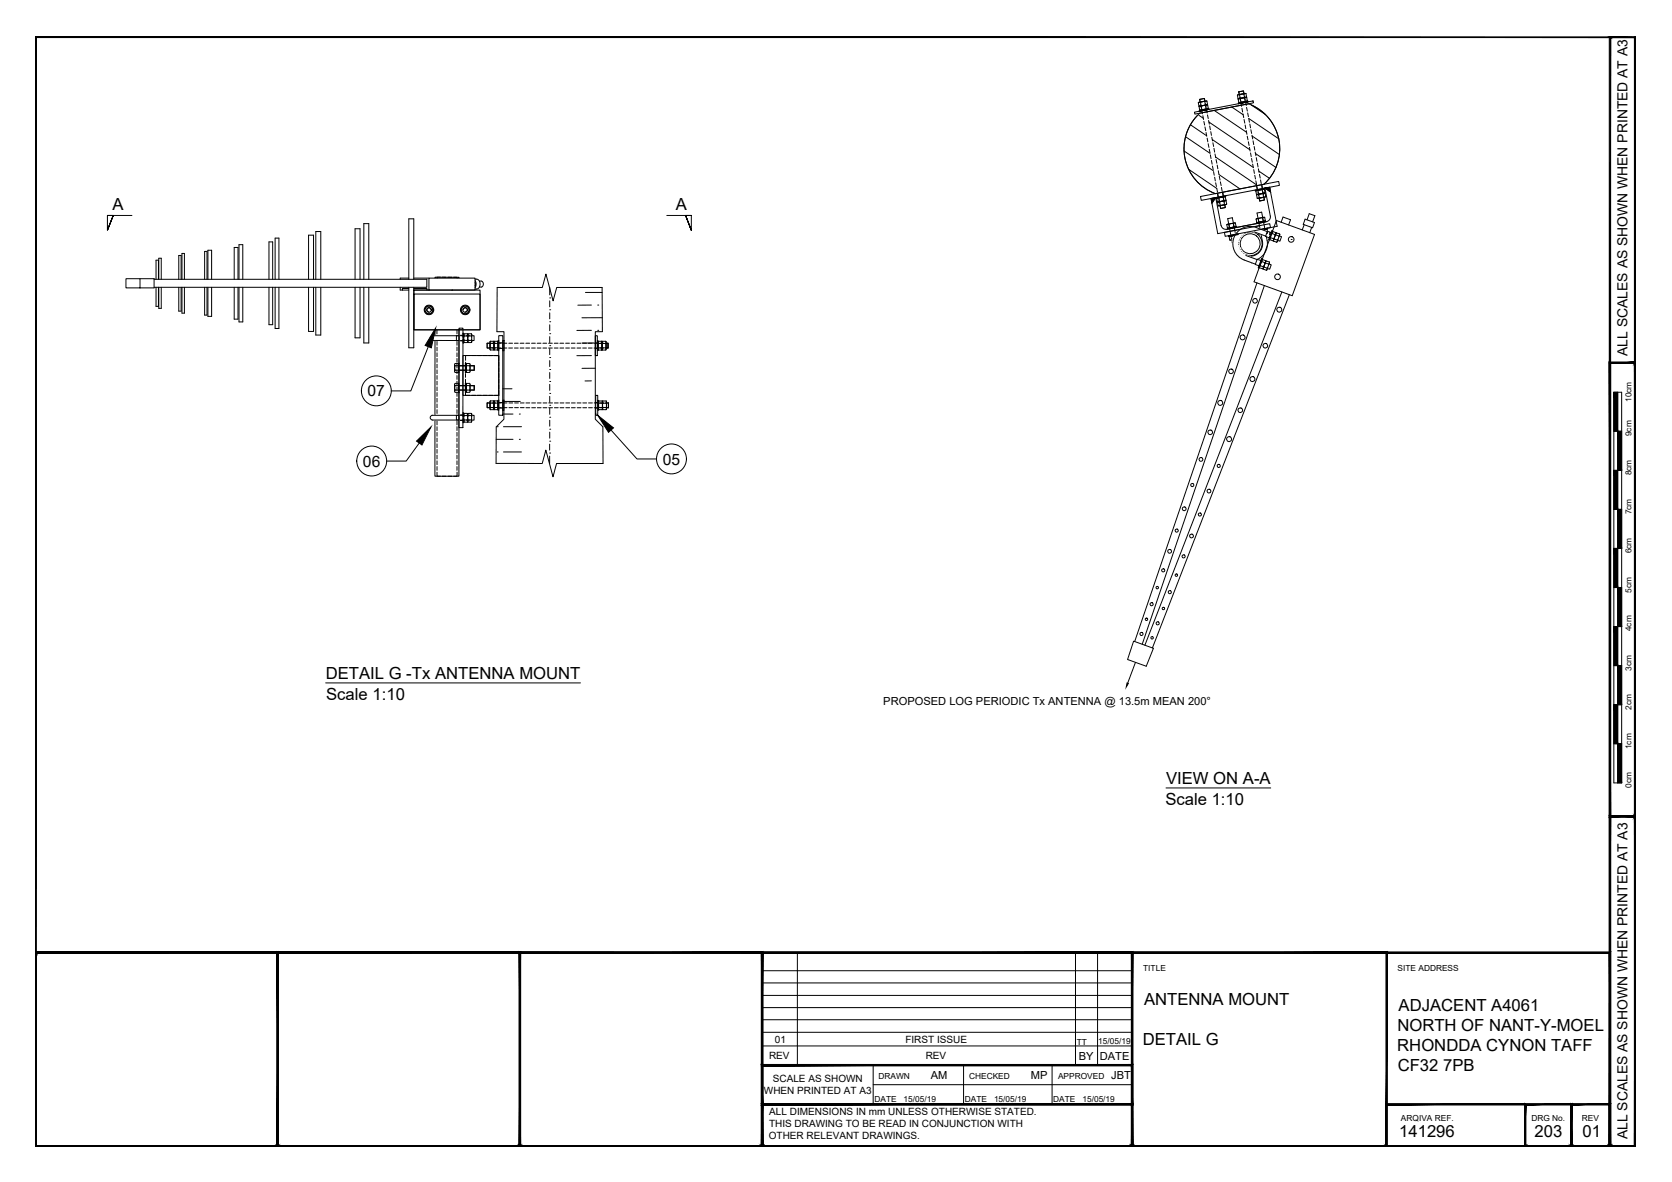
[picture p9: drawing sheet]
<svg xmlns="http://www.w3.org/2000/svg" width="420mm" height="297mm" viewBox="0 0 420 297" stroke-linecap="round" stroke-linejoin="round" font-family="sans-serif">
<!-- layer: PROPOSED OTHER USER 1 -->
<g fill="none" stroke="#000" stroke-width=".25">
<path d="M300.2 28.2l14.7-2.8 .1 .4-14.7 2.9zM301.1 25.8l.2 .8M301.3 26.6l.1 .1M301.3 26.8l.2 .8 .1 .1 2-.5M301.4 26.7l-.1 .1M301.5 25l1.1-.3 .2 .7-1.2 .3zM301.7 25.7l-.6 .1M301.7 25.7l.1 .8M301.9 26.7l-.6 .1M301.9 26.7l.1 .8M302.8 25.5l.1 .8M302.8 25.5l-1.1 .2"/>
<path d="M302.9 26.3l-1.6 .3M302.9 26.5l.2 .8M302.9 26.5l-1 .2M303.1 27.3l-1.6 .3M303.3 25.4l-2.2 .4M303.3 25.4l.1 .8M303.3 25.4l-.5 .1M303.3 26.4l-1.9 .3M303.3 26.4h.2M303.4 26.2l-.1 .2M303.4 26.2l-.5 .1M303.5 26.4l.1 .8"/>
<path d="M303.5 26.4l-.5 .1M303.6 27.2l-.5 .1M303.8 27.5l-2.4 .5-.1-.3 2.5-.4v.2l-2.4 .5M310.9 23.9l.2 .9M311 23.9l.5-.1 .1 .9M311.1 24.8h.2M311.1 24.9l.4 .9 1.9-.5M311.3 24.8l-.2 .1M311.3 23.1l1.2-.2 .1 .6-1.2 .3zM311.7 24.8l-.6 .1M311.7 24.8l1-.2 .2 .8-1.1 .2M311.7 24.8l.1 .8"/>
<path d="M311.8 25.6l-.5 .1M312.6 23.6l.1 .8M312.6 23.6l-1.1 .2M312.7 24.4l-1.6 .3M313.1 23.5l-2.2 .4M313.1 23.5l.2 .8M313.1 23.5l-.5 .1M313.1 24.4l-1.8 .4M313.1 24.4l.2 .1M313.3 24.3l-.2 .1M313.3 24.3l-.6 .1M313.3 24.5l.1 .8"/>
<path d="M313.3 24.5l-.5 .1M313.5 25.3l-.6 .1M313.7 25.6l-2.5 .5v-.2l2.4-.5 .1 .2-2.5 .5M301.7 49.4l19.6-3.8 .2 1-19.6 3.8zM305.5 49.7l-1.2 .2 1.7 8.8 10.5-2M305.5 49.7l1.3 7M305.5 49.7l-.9 1.4M305.5 49.7l2.5-.5v.2l-2.4 .4zM305.8 49.9l.1 .8 .2 .1M306 50.9l.1 .8 .2 .1 2-.5M306.1 50.8l-.1 .1M306.3 49.8l.1 .8"/>
<path d="M306.5 50.8l.1 .8M306.6 51.7l1.2-.2 .1 .7-1.2 .2zM306.6 51.6l-.5 .1M307.4 49.6l.1 .8-1.6 .3M307.4 49.6l-1.6 .3M307.6 50.6l.1 .8M307.6 50.6l-1.6 .3M307.7 58.4l11.4-2.2 .2 1-11.4 2.2zM307.7 51.4l-1.1 .2M307.9 49.5l-2.1 .4M307.9 49.5l.2 .8-.2 .1M307.9 49.5l-.5 .1"/>
<path d="M307.9 50.4l-1.8 .4M307.9 50.4l.2 .1M308.1 50.3l-.6 .1M308.1 50.5l.2 .8M308.1 50.5l-.5 .1M308.2 51.3l-.5 .1M308.4 57.5l2.4-.5v.2l-2.4 .4zM308.5 57.4l2.2-.4zM308.7 59.2l2.4-.4 .1 .1-2.5 .5zM308.8 56.4l.2 .8M308.8 56.4l-.5 .1M308.9 59.5l.1 .8"/>
<path d="M309 57.2l-.5 .1M309.4 59.4l.2 .8 1.1-.2M309.4 59.4l-.5 .1M309.9 56.2l.2 .8M309.9 56.2l-1.1 .2M310.4 56.1l-.5 .1M310.5 59.2l.1 .8M310.5 59.2l-1.1 .2M310.6 56.9l-1.6 .3M310.6 56.9l-.3-.9-1.9 .4-.1 .1 .1 .8M310.6 56.9l-2.2 .4M311 59.1l-.5 .1"/>
<path d="M311 59.1l-2.1 .4M311 59.1l.2 .8M311.2 59.9l-2.2 .4M311.2 59.9l-.5 .1M315.2 58.3l2.9 1M315.4 47.8l2.4-.5 .1 .2-2.5 .5zM315.7 56.1l2.4-.5v.2l-2.4 .4zM315.7 48.8l.2 .1M315.8 56l2.2-.4zM315.9 48.9l-.1 .1 .1 .8 .2 .1 2-.5M316 57.8l2.5-.5v.3l-2.4 .4zM316.1 47.9l.2 .8"/>
<path d="M316.1 47.9l-.5 .1M316.2 55l.1 .8M316.2 55l-.5 .1M316.2 58.1l.2 .8M316.3 48.7l-.6 .1M316.3 48.9l.1 .8M316.3 48.9l-.5 .1M316.4 49.8l1.2-.2 .1 .7-1.1 .2zM316.5 49.7l-.6 .1M316.8 58l.1 .8M316.8 58l-.6 .1M317.2 47.7l.1 .8"/>
<path d="M317.2 47.7l-1.1 .2M317.3 54.7l-1.1 .3M317.4 48.7l.1 .8-1 .2M317.4 48.7l-1.1 .2M317.4 55.6l-1.6 .3M317.7 47.6l-.5 .1M317.8 48.5l-1.9 .4M317.8 48.5l.1-.1-.3-.9-1.9 .4-.1 .1 .1 .8M317.8 48.5l.3 .9M317.8 54.7l-2 .2-.2 .2 .2 .8M317.8 54.7l.2 .8M317.8 54.6l-.5 .2 .1 .8"/>
<path d="M317.8 57.8l.2 .8M317.9 47.3l1.4 .9M317.9 48.4l-1.6 .3M317.9 48.6l-.5 .1M318 55.4l-.6 .1M318 55.5l-2.2 .4M318 58.6l-1.6 .3M318.1 49.4l-.6 .1M318.3 55.7l-10 1.9a1.2 1.2 0 0 1-1.4-.9M318.4 57.7l-1.6 .3M318.4 57.7l-2.2 .4M318.4 57.7l.1 .8-.1 .1-2 .3"/>
<path d="M318.5 58.2a7.8 7.8 0 0 0-5.1-1.2 4.3 4.3 0 0 0-3.6 3.9 4.3 4.3 0 0 0 2.9 4.4l2.8 1.1M318.6 58.4l-.6 .1M319.2 54.3a1.2 1.2 0 0 1-.9 1.4M319.2 54.3l-1.3-7 1.2-.2 1.8 9.8-4.2 .8M104 72.9h16.6v10h-16.6zM104 73.9h16.6v9h-16.6zM107.2 76.9h1.1l.6 1-.6 1h-1.1l-.6-1zM108.3 77.9a.5 .5 0 0 0-.5-.5 .5 .5 0 0 0-.5 .5 .5 .5 0 0 0 .5 .5M109.3 69.9v-.2h6v.2M116.3 76.9h1.1l.6 1-.6 1h-1.1l-.6-1zM116.4 77.9a.5 .5 0 0 1 .5-.5 .5 .5 0 0 1 .5 .5 .5 .5 0 0 1-.5 .5M309.6 60.2l-.6 .1"/>
<path d="M313.1 64.2l2.8 1M108.3 84.5l.4-.2 6.6 .1v1.2h-6.6l-.5-.4zM109.3 82.9v36.8h6v-36.8M115.3 82.5h1v25h-1zM116.3 89.3l9 .1v10h-9zM122.4 86.3h.7v1.2h-.7zM123.2 86.3h.9v1.1M123.2 87.4h.8M123.2 85.7v.6M123.2 86.3v1.6M124.1 85.8l-1 .1v1.9l.1 .1h.8M124.1 85.8v.1"/>
<path d="M124.1 85.7v.6M124.1 87.4v.5M124.1 87.8l.1 .1h.9M124.1 87.8l-.1 .1M124.1 85.9v1.9M124.2 85.8v.5M124.2 87.4v.5M124.2 85.8h.9M124.2 86.3h.9M124.2 85.8l-.1 .1M124.2 87.4h.9M124.2 86.3v1.1"/>
<path d="M125.1 85.8v2.1M125.1 86.3v1.1M125.1 85.8v.5M125.1 87.4v.5M125.1 85.6h.2v2.5h-.2zM125.3 84.3h1.1l-.1 20.1h-1zM126.3 85.6h.3v2.6h-.3zM149.6 84.4h.5v5h-.5zM149.7 99.4h.5v5h-.5zM150.1 85.6h.2v2.5h-.2zM150.4 86.3h.8M150.4 88h.8"/>
<path d="M150.4 87.4h.8M150.4 85.8v.5M150.4 86.3v1.7M151.2 85.8h-.8l-.1 .1 .1 2.1M151.2 85.8l.1 .1M151.2 85.8v.5M151.2 86.3v1.7M151.3 85.9l-.1 2.1M151.3 87.8l.1 .2h.8M151.3 87.8l-.1 .2M151.3 85.9v1.9M151.4 86.3h.8"/>
<path d="M151.4 87.4h.8M151.4 85.8v2.2M152.2 85.8h-.8l-.1 .1M152.2 85.8v2.2M152.2 86.3v1.7M152.2 85.8v.5M152.3 86.3h.5v1.2h-.5zM108.3 104.5l.4-.1h6.6v1.2h-6.6l-.5-.4zM122.4 101.3h.7v1.1h-.7zM123.2 101.3h.8M123.2 102.4h.8M123.2 100.7v2.2"/>
<path d="M124 100.8h-.8l-.1 .1v1.9l.1 .2h.8M124 100.8l.1 .1M124 100.7v1.7M124 102.4v.5M124.1 100.9v1.9M124.1 102.8l.1 .2h.8M124.1 102.8l-.1 .2M124.2 102.4h.8v.5M124.2 101.3h.8M124.2 100.7v2.2M125 100.8v2.2M125 100.8h-.8l-.1 .1"/>
<path d="M125 100.7v.6M125.1 101.3v1.1M125.1 100.6h.2v2.5h-.2zM126.3 100.6h.3v2.6h-.3zM150.2 100.6h.2v2.5h-.2zM150.5 102.4h.8v.5M150.5 100.8v.5M150.5 101.3v1.6M151.3 100.8h-.8l-.1 .1v1.9l.1 .2h.8M151.3 100.8l.1 .1M151.3 100.8v.5h-.8M151.3 101.3v1.1"/>
<path d="M151.4 100.9l-.1 2.1M151.4 100.9l.1 2.1M151.5 100.8h.8M151.5 103h.8M151.5 102.4h.8M151.5 100.8l-.1 .1M151.5 102.4v.5M151.5 100.8v.5h.8v-.5M151.5 101.3v1.1M152.3 100.8v2.2M152.3 101.3v1.1M152.3 102.4v.5"/>
<path d="M152.4 101.3h.5v1.2h-.5z"/>
<circle cx="107.8" cy="77.9" r="1.2"/>
<circle cx="107.8" cy="77.9" r=".98"/>
<circle cx="107.8" cy="77.9" r=".6"/>
<circle cx="116.9" cy="77.9" r="1.2"/>
<circle cx="116.9" cy="77.9" r=".98"/>
<circle cx="116.9" cy="77.9" r=".6"/>
<circle cx="314.2" cy="61.2" r="3"/>
<circle cx="314.2" cy="61.2" r="2.51"/>
</g>
<!-- layer: PROPOSED OTHER USER 1 - HIDDEN -->
<g fill="none" stroke="#000" stroke-width=".25">
<path d="M301.7 26.3l.2 .9M302 27.7l.2 .9M302.3 29.1l.1 .9M302.5 30.5l.2 .9M302.8 31.9l.2 .9M302.8 25.6l-.2-.9-1.1 .3 .1 .8M302.9 26.1l.2 .9M303.1 33.3l.1 .9M303.2 27.5l.1 .9M303.3 34.7l.2 .9M303.4 28.9l.2 .9M303.6 36.1l.2 .9"/>
<path d="M303.7 30.3l.2 .9M303.9 37.5l.2 .9M304 31.7l.2 .9M304.2 38.9l.1 1M304.3 33.1l.1 .9M304.5 34.5l.2 .9M304.8 35.9l.2 .9M305.1 37.3l.1 .9M305.3 38.7l.2 .9M311.5 24.4l.2 .9M311.8 25.8l.2 .9M312.1 27.2l.2 1"/>
<path d="M312.3 28.6l.2 .9M312.6 30l.2 .9M312.6 23.7l-.1-.8-1.2 .2 .2 .8M312.7 24.2l.2 .9M312.9 31.4l.2 .9M313 25.6l.2 .9M313.2 32.8l.1 1M313.3 27l.1 .9M313.4 34.2l.2 1M313.5 28.4l.2 .9M313.7 35.6l.2 1M313.8 29.8l.2 .9"/>
<path d="M314 37l.1 1M314.1 31.2l.1 .9M314.2 38.4l.2 1M314.3 32.6l.2 .9M314.5 39.8l.2 1M314.6 34l.2 .9M314.9 35.4l.2 .9M315.2 36.8l.1 .9M315.4 38.2l.2 .9M315.7 39.6l.2 .9M304.4 40.3l.2 1M304.7 41.7l.2 1"/>
<path d="M305 43.1l.1 .9M305.2 44.5l.2 1M305.5 45.9l.2 1M305.6 40.1l.2 .9M305.8 47.3l.2 1M305.9 41.5l.1 .9M305.9 48.6l.2 1M306 48.7l.2 1M306.1 42.9l.2 .9M306.3 50.1l.2 1M306.4 44.3l.2 .9M306.7 45.7l.2 .9"/>
<path d="M306.9 47.1l.2 .9M307.2 48.5l.2 .9M307.3 48.3l.2 1M307.5 49.9l.2 .9M307.7 51.3l.2 .9-1.2 .2-.1-.9M314.8 41.2l.2 1M315.1 42.6l.1 1M315.3 44l.2 1M315.6 45.4l.2 1M315.7 46.7l.2 1M315.9 46.8l.1 1M316 41l.1 1"/>
<path d="M316.1 48.3l.2 .9M316.2 42.4l.2 .9M316.5 43.8l.2 .9M316.8 45.2l.1 .9M317 46.6l.2 1M317.1 46.4l.2 1M317.3 48l.2 1M317.6 49.4l.1 .9-1.1 .2-.2-.8M318.5 58.1l.9 .4-.4 1.3-1-.4zM319.1 59.3l-.3 1h.2l.3-.9-.2 .8M319.1 58.3l-.1 .7M319.3 59.7l-.2 .5"/>
<path d="M319.3 59.7l.8 .3M319.7 58.7l-.4 1M319.8 58.2l-.3 .7 .3-.9-.2-.1-.3 1M319.8 58.2l-.1 .5 .7 .3M319.8 58.2l.8 .3M320.2 59.8l-.2 .6M320.4 59l-.3 1M320.6 59l-.4 1.1M320.6 59l.8 .3M320.6 58.5l-.2 .5M320.6 58.5l.1 .1M320.7 58.6l-.3 .7"/>
<path d="M320.8 58.5l-.2 .5M320.8 58.5l.8 .3M320.8 58.5l-.1 .1M321.4 59.3l-.4 1M321.5 59.3l.5 .2-.4 1.1-.5-.2M321.6 58.8l-.2 .5M321.6 58.8l-.3 .8M110.7 69.7h-.9v.2M111.1 69.7h1M112.6 69.7h.9M114 69.7h.9v.2M315.9 65.2l1 .3-.5 1.3-1-.3z"/>
<path d="M316.5 67.3l.2-.9-.3 1-.2-.1 .3-.9-.3 .9M317.1 65.7l-.4 1.1M317.1 65.7l.7 .3M317.1 65.3l-.2 .7 .3-1h-.2l-.3 .9M317.4 67.5l-.1 .1M317.4 67.6l.8 .3M317.5 67.1l-.8-.3-.2 .5M317.6 67.1l-.2 .5v-.1M317.6 67.1l.8 .3M317.7 66.8l-.3 .7M318 66.1l-.4 1M318 66.1l.8 .3"/>
<path d="M318 65.5l-.6 2-.9-.2M318 65.5l-.7-.3-.2 .5M318 65.5l.1 .2M318.1 65.7l-.3 .7M318.2 65.6l-.1 .1M318.4 67.4l-.2 .5M318.6 67.1l-.4 .8M318.8 66.4l-.4 1M318.9 66.3l.6 .2-.4 1.2-.6-.2M319 65.8l-.8-.2-.2 .5M319 65.8l-.2 .6M319 65.8l-.2 .9"/>
<path d="M319.1 60.2l.8 .3 .1-.1M320 60.4v.2M320 60.6l.8 .3M320.1 60l-.2 .5M320.2 60.1l-.2 .5M320.2 60.1l.8 .2M321 60.3l-.2 .6M321.2 60.1l-.4 .8M109.8 82.9v1M109.8 84.4v.9M109.8 85.8v1M109.8 87.2v1"/>
<path d="M109.8 88.7v.9M109.8 90.1v.9M109.8 91.5v1M109.8 92.9v1M109.8 94.4v.9M109.8 95.8v1M109.8 97.2v1M109.8 98.7v.9M114.8 82.9v1M114.8 84.4v.9M114.8 85.8v1M114.8 87.2v1"/>
<path d="M114.8 88.7v.9M114.8 90.1v.9M114.8 91.5v1M114.8 92.9v1M114.8 94.4v.9M114.8 95.8v1M114.8 97.2v1M114.8 98.7v.9M115.2 84.4h-.5v1.2h.5M115.7 85.7h.6M115.7 84.3h.6M115.7 85.6h1"/>
<path d="M115.7 84.4h1M116.3 85.2v1h.2v-1l.1 .9v-.6h.9v.6v-.2M116.6 84.4v1.1M116.6 83.9h.9M116.6 86.1h.9M117 98.2v1.2h1.1M117 93.9v.9M117 95.3v1M117 96.7v1M117 91v1M117 92.5v.9M117.1 85.6h1"/>
<path d="M117.1 84.4h1M117.5 84.4v1.1M117.5 84v-.1v.5h-.9v-.5l-.1 .9v-1.1h-.2v1.1M117.5 84l.1-.1v.5h.9v-.5v.9M117.5 84v.8M117.5 85.2v.7M117.6 84.4v1.1M117.6 83.9h.9M117.6 86.1h.9M118.1 89.3h-1.1v1.3M118.5 84.4v1.1M118.5 85.2v.9v-.6h-.9v.6l-.1-.2"/>
<path d="M118.5 89.3h1M118.5 99.4h1M118.6 84.4h.5v1.2h-.5M120 99.4h.9M120 89.3h.9M121.4 89.3h1M121.4 99.4h1M122.8 99.4h1M122.8 89.3h1M123.1 86.3h-.7v1.2h.7M123.6 87.5h.9M123.6 86.3h.9"/>
<path d="M124.3 89.3l1 .1v1.2M125 87.5h.9M125 86.3h.9M125.3 98.2v1.2h-1M125.3 87.5l1 .1M125.3 86.1h1M125.3 91v1M125.3 92.5v.9M125.3 93.9v.9M125.3 95.3v1M125.3 96.7v1M126.4 87.5h1"/>
<path d="M126.4 86.3h1M127.8 87.5h1M127.9 86.3h.9M129.3 87.5h.9M129.3 86.3h.9M130.7 87.5h1M130.7 86.3h1M132.1 87.5h1M132.1 86.3h1M133.6 87.5h.9M133.6 86.3h.9M135 87.5h.9"/>
<path d="M135 86.3h.9M136.4 87.5h1M136.4 86.3h1M137.8 87.5h1M137.8 86.3h1M139.3 87.5h.9M139.3 86.3h.9M140.7 87.5h1M140.7 86.3h1M142.1 87.5h1M142.1 86.3h1M143.6 87.5h.9"/>
<path d="M143.6 86.3h.9M145 87.5h1M145 86.3h1M146.4 87.5h1M146.4 86.3h1M147.9 87.5h.9M147.9 86.3h.9M149.3 87.5h.9M149.3 86.3h.9M149.6 87.6h.5M149.6 86.2h.5M150.7 87.5h1"/>
<path d="M150.7 86.3h1M152.1 86.3h.7M152.8 86.3v1.2h-.7M152.8 86.3v1.2M109.8 118.7v1h.9M109.8 100.1v.9M109.8 101.5v1M109.8 103v.9M109.8 104.4v.9M109.8 105.8v1M109.8 107.2v1M109.8 108.7v.9"/>
<path d="M109.8 110.1v.9M109.8 111.5v1M109.8 112.9v1M109.8 114.4v.9M109.8 115.8v1M109.8 117.2v1M111.1 119.7h1M112.6 119.7h.9M114.8 100.1v.9M114.8 101.5v1M114.8 103v.9M114.8 104.4v.9"/>
<path d="M114.8 105.8v1M114.8 107.2v1M114.8 108.7v.9M114.8 110.1v.9M114.8 111.5v1M114.8 112.9v1M114.8 114.4v.9M114.8 115.8v1M114.8 117.2v1M114.9 118.7v1h-.9M115.2 104.4h-.5v1.2h.5M115.7 104.3h.6"/>
<path d="M115.7 105.7h.6M115.7 105.6h1M115.7 104.4h1M116.3 105.2v1h.2v-1l.1 .9v-.6h.8v.6l.1-.2M116.6 104.4v1.1M116.6 103.9h.8M116.6 106.1h.8M117.1 105.6h1M117.1 104.4h1M117.4 104.4v1.1M117.5 104l-.1-.1v.5h-.8v-.5l-.1 .9v-1.1h-.2v1.1M117.5 104l.1-.1v.5h.9v-.5v.9"/>
<path d="M117.5 104v.8M117.5 105.2v.7M117.6 104.4v1.1M117.6 103.9h.9M117.6 106.1h.8M118.5 104.4l-.1 1.1M118.5 105.2l-.1 .9v-.6h-.8v.6l-.1-.2M118.6 104.4h.5v1.2h-.5M123.1 101.3h-.7v1.1h.7M123.6 102.4h1M123.6 101.3h1M125 102.4h1"/>
<path d="M125 101.3h1M125.3 101.2h1M125.3 102.6h1M126.5 102.4h.9M126.5 101.3h.9M127.9 102.4h.9M127.9 101.3h.9M129.3 102.4h1M129.3 101.3h1M130.8 102.4h.9M130.8 101.3h.9M132.2 102.5h.9"/>
<path d="M132.2 101.3h.9M133.6 102.5h1M133.6 101.3h1M135 102.5h1M135 101.3h1M136.5 102.5h.9M136.5 101.3h.9M137.9 102.5h.9M137.9 101.3h.9M139.3 102.5h1M139.3 101.3h1M140.7 102.5h1"/>
<path d="M140.7 101.3h1M142.2 102.5h.9M142.2 101.3h.9M143.6 102.5h1M143.6 101.3h1M145 102.5h1M145 101.3h1M146.5 102.5h.9M146.5 101.3h.9M147.9 102.5h1M147.9 101.3h1M149.3 102.5h1"/>
<path d="M149.3 101.3h1M149.6 101.2h.8M149.6 102.6h.8M150.8 102.5h.9M150.8 101.3h.9M152.2 101.3h.7M152.9 101.3v1.2h-.7M152.9 101.3v1.2"/>
</g>
<!-- layer: MEDIUM THICKNESS -->
<path d="M300.7 29.2l.8-.8 12.2-2.3a12 12 0 0 1 3.9 20.2l-12.2 2.4a12 12 0 0 1-4.7-19.5zM300.9 29a12 12 0 0 0 4.5 19.7M124.9 72.2v11.2h1.7v21.9l-1.9 2v9.2M151.3 72.2l.1 11.2h-1.8v21.9l1.9 2v9.2" fill="none" stroke="#000" stroke-width=".25"/>
<!-- layer: TEXT AND DIMENSIONS -->
<g fill="none" stroke="#000" stroke-width=".25">
<path d="M297.5 37.9l7.4 5M297.9 34.4l6.2 4.1M299.1 31.3l4.1 2.8M301.3 29l1.1 .7M303.8 30.7l10.3 6.9M304.6 35.1l10.3 7M305.1 27.7l8.1 5.5M305.5 39.5l10.3 7M309.5 26.9l2.9 1.9M313.8 29.8l7.5 5.1M314.5 26.4l3.5 2.4M314.5 26.4a12 12 0 0 1 3.1 19.9"/>
<path d="M314.6 34.2l6.9 4.6M315.5 38.6l5.1 3.5M27 54.1h1.5l-1.5 3.8 1.5-3.8-1.5 3.8v-3.8h6.2M167.6 54.1h6.1v3.8l-1.4-3.8 1.4 3.8-1.4-3.8h1.4M298.7 42.5l7.1 4.8M306.3 43.9l5.3 3.6M307.2 48.3h.1M316.3 43l2.7 1.8M124.9 72.2h11.4l.9-3.3 1.8 6.7 .9-3.4h11.4M138.1 77.9h.1M138.1 74.9h.1M138.1 72.2v1.9"/>
<path d="M138.1 75.6v1.5M138.1 78.6v1.5M147.1 73.5h4.2M148.6 76.7h-3.4M150.2 76.7h.1M151.3 79.8l-5.1 .1M114.2 91.6v1.7M114.2 96.6v1.7M114.4 96.4h.8v2.2h-.8l-.2-.3 .2-.3M114.4 93h.8M114.4 91.9h.8M114.4 98h.8"/>
<path d="M114.4 91.9l-.2 .6 .2 .5M114.4 91.9l-.2-.3 .2-.2h.8v2.2h-.8l-.2-.3 .2-.3M114.4 96.3l-.2 .3 .2 .3M115.2 91.3h.1v2.4h-.1zM115.2 96.9h-.8l-.2 .6 .2 .5M115.2 96.3h.1v2.4h-.1zM115.3 93.1h1.6M115.3 92h1.6M115.3 93h1.6M115.3 91.9h1.6M115.3 96.9h1.6M115.3 98h1.6"/>
<path d="M115.3 97h1.6M115.3 98.1h1.6M116.9 91.3h.2v2.4h-.2zM116.9 96.3h.2v2.4h-.2zM117.1 91.4v2.2zM117.1 96.4v2.2zM117.1 91.6v1.7M117.1 96.6v1.7M117.1 92.3v.3M117.1 92.3v.4M117.1 97.6v-.3v.4M117.3 93h.7"/>
<path d="M117.3 91.9h.7M117.3 98h.7M117.3 96.4h.7M117.3 91.9l-.2 .6 .2 .5M117.3 98l-.2-.5 .2-.6h.7l.1 .6-.1 .5M117.3 91.9l-.2-.3 .2-.2 .7-.1 .1 .3-.1 .3M117.3 93l-.2 .3 .2 .3h.7l.1-.3-.1-.3M117.3 98l-.2 .3 .2 .3h.7l.1-.3-.1-.3M117.3 96.3l-.2 .3 .2 .3M118 96.3l.1 .3-.1 .3M118 91.9l.1 .6-.1 .5M118.1 91.9l1.1 .1v1l-1.1 .1"/>
<path d="M118.1 96.9l1.1 .1v1l-1.1 .1M118.1 92h1.1M118.1 93h1.1M118.1 91.6v1.7M118.1 96.6v1.7M118.1 98h1.1M118.1 97h1.1M119.1 91.9v1.2M119.1 96.9v1.2M126.3 97.7h2.4M138.1 98.9h.1M138.1 95.9h.1"/>
<path d="M138.1 92.9h.1M138.1 89.9h.1M138.1 86.9h.1M138.1 83.9h.1M138.1 80.9h.1M138.1 81.6v1.5M138.1 84.6v1.5M138.1 87.6v1.5M138.1 90.6v1.5M138.1 93.6v1.5M138.1 96.6v1.5M138.1 99.6v1.5"/>
<path d="M148.6 83h-3.6M148.6 89.4h-3.6M148.6 95.7h-1.6M149.2 86.2h-3M149.6 92.5l-3.4 .1M150.2 83h.1M124.7 116.5h11.6l.9-3.4 1.8 6.7 .9-3.3h11.6M124.7 110.4h4.2M124.9 107.2h.1M124.9 113.6h.1M126.3 104.1h2.6M126.5 100.9h4.2"/>
<path d="M126.5 107.2h4.5M126.5 113.6h4.5M130.5 104.1h.1M130.5 110.4h.1M138.1 113.9h.1M138.1 111.6v1.5M138.1 114.6v1.9M138.1 110.9h.1M138.1 107.9h.1M138.1 104.9h.1M138.1 101.9h.1M138.1 102.6v1.5"/>
<path d="M138.1 105.6v1.5M138.1 108.6v1.5M285.3 166.5l-1.9 5.2"/>
</g>
<path d="M115.1 84.4v1.2M115.1 104.4l-.1 1.2" fill="none" stroke="#fff" stroke-width=".25"/>
<g fill="#fff" stroke="#fff" stroke-width=".25">
<path d="M108.7 84.4v1.2l6.4-1.2zM108.7 85.6l6.4-1.2v1.2z"/>
<path d="M108.7 104.4v1.2l6.4-1.2zM108.7 105.6l6.4-1.2-.1 1.2z"/>
</g>
<!-- layer: 03 - TEXT AND DIMENSIONS -->
<g fill="none" stroke="#000" stroke-width=".25">
<path d="M107.6 87.1l-4.4 11.1h-4.9M105.4 111.3l-3.3 4.6h-5M153.6 108.1l6.5 7.2h4.9"/>
<circle cx="94.6" cy="98.2" r="3.8"/>
<circle cx="93.4" cy="115.9" r="3.8"/>
<circle cx="168.7" cy="115.3" r="3.8"/>
</g>
<path d="M109.5 82.5l-1.1 4.9-1.6-.6zM104.7 110.8l3.6-3.5-2.3 4.5zM150.2 104.4l4 3.1-1.3 1.1z" fill="#000" stroke="#000" stroke-width=".25"/>
<!-- layer: ANTENNAS DISHES -->
<g fill="none" stroke="#000" stroke-width=".25">
<path d="M320.7 55.4l9.6 3.5-5.6 15.4-9.6-3.5zM321.9 55.9l.5-1.4 1.9 .7-.5 1.3M327.7 56.5l-.5 1.3M328 55.1l2.3 .8-.5 1.3-2.3-.8zM328.5 55.2l.5-1.5 1.4 .5-.6 1.6M329.6 57.2l-.5 1.3M31.7 70h3.5v2.3h-3.5zM35.2 70h3.5v2.3h-3.5M38.7 70.2h68.6v2h-68.6M39.2 70.2v-4.8h.6v4.8M39.2 72.2v4.8h.6v-4.8M39.9 70.2v-5.3h.6v5.3"/>
<path d="M39.9 72.2v5.3h.6v-5.3M44.9 70.2v-6h.6v6M44.9 72.2v6h.6v-6M45.7 70.2v-6.5h.6v6.5M45.7 72.2v6.5h.6v-6.5M51.4 70.2v-7h.6v7M51.4 72.2v7h.6v-7M52.2 70.2v-7.3h1v7.3M52.2 72.2v7.3h1v-7.3M58.9 70.2v-8h.9v8M58.9 72.2v8h.9v-8M60.1 70.2v-8.7h.9v8.7"/>
<path d="M60.1 72.2v8.7h.9v-8.7M67.6 70.2v-9.4h.9v9.4M67.6 72.2v9.4h.9v-9.4M69.1 70.2v-10.4h1v10.4M69.1 72.2v10.4h1v-10.4M77.5 70.2v-11.1h1.3v11.1M77.5 72.2v11.1h1.3v-11.1M79.4 70.2v-12h1.2v12M79.4 72.2v12h1.2v-12M89.2 70.2v-12.7h1.3v12.7M89.2 72.2v12.7h1.3v-12.7M91.4 70.2v-14h1.3v14"/>
<path d="M91.4 72.2v14h1.3v-14M100.6 72.2v.7h2.1M102.7 69.9h-2.1v.3M102.7 72.5h-1.6v.4M102.7 70.2v-15.2h1.3v15.2M102.7 72.2v15.2h1.3v-15.2M104 72.5h3.3v.4h.5M104 69.9h3.8M104 72.9h3.3M107.8 69.9h11.6v3h-11.6zM113.5 72.9h.1M119.4 70.5a1.66 1.66 0 0 1 0 1.8"/>
<path d="M119.4 70.1a1.25 1.25 0 0 1 1.2 1.3 1.25 1.25 0 0 1-1.2 1.2M119.4 70.9v1M120.5 70.6h.4a.8 .8 0 0 1 .6 .8 .8 .8 0 0 1-.6 .7h-.4M315.9 71.1l-30.8 90.1M317.7 71.8l-30.7 90.1M322.1 73.4l-34.4 88.7M324 74.1l-34.4 88.7M324.4 60.2h.1M284.9 161.1l4.9 1.8-1.8 4.5-4.7-1.7z"/>
<circle cx="315.4" cy="75.6" r=".58"/>
<circle cx="321" cy="69.6" r=".71"/>
<circle cx="321.5" cy="77.8" r=".62"/>
<circle cx="324.5" cy="60.2" r=".71"/>
<circle cx="309.3" cy="93.3" r=".58"/>
<circle cx="312.2" cy="84.8" r=".62"/>
<circle cx="314.7" cy="95.3" r=".62"/>
<circle cx="318" cy="86.9" r=".58"/>
<circle cx="301.8" cy="115.5" r=".48"/>
<circle cx="304.1" cy="108.6" r=".58"/>
<circle cx="306.3" cy="117.1" r=".39"/>
<circle cx="306.6" cy="101.3" r=".62"/>
<circle cx="308.9" cy="110.4" r=".62"/>
<circle cx="311.7" cy="103.1" r=".58"/>
<circle cx="293.9" cy="138.5" r=".48"/>
<circle cx="295.7" cy="133.3" r=".39"/>
<circle cx="297.4" cy="139.8" r=".39"/>
<circle cx="297.6" cy="127.9" r=".48"/>
<circle cx="299.4" cy="134.7" r=".48"/>
<circle cx="299.6" cy="121.9" r=".39"/>
<circle cx="301.5" cy="129.3" r=".39"/>
<circle cx="303.8" cy="123.4" r=".48"/>
<circle cx="286.8" cy="159.3" r=".39"/>
<circle cx="288.1" cy="155.6" r=".31"/>
<circle cx="289.4" cy="151.8" r=".39"/>
<circle cx="290.8" cy="147.7" r=".31"/>
<circle cx="290.9" cy="156.6" r=".39"/>
<circle cx="292.3" cy="143.3" r=".39"/>
<circle cx="292.4" cy="152.9" r=".31"/>
<circle cx="294" cy="148.8" r=".39"/>
<circle cx="295.6" cy="144.5" r=".31"/>
<circle cx="289.5" cy="160.3" r=".31"/>
</g>
<!-- layer: PROPOSED OTHER USER 2 ANCILLARY -->
<path d="M310.5 59.1l-1.1 .3M317.9 57.7l-1.2 .3M311.1 61.8l-1.4-7.1-1.2 .2 1.4 7.2M317.2 60.7l-1.3-7.2 1.1-.2 1.4 7.1a4.3 4.3 0 0 1-3.4 5.1 4.3 4.3 0 0 1-5.1-3.4M317.2 60.7a3.1 3.1 0 0 1-2.5 3.6 3.1 3.1 0 0 1-3.6-2.5" fill="none" stroke="#000" stroke-width=".25"/>
<!-- layer: 0 -->
<g fill="none" stroke="#000" stroke-width=".25">
<path d="M318.2 58.1l-.4 1.1M314.9 65l-.4 1.1M405.5 98.6h2v98.1h-2zM406.5 98.6v98.1M405.5 118.2h2M405.5 108.4h2M405.5 137.8h2M405.5 128h2M405.5 157.5h2M405.5 147.7h2M81.8 171.6h64.1M405.5 177.1h2"/>
<path d="M405.5 167.3h2M293 198h26.3M405.5 186.9h2M200.4 239.4v28.3M270.3 239.4v28.3M275.8 239.4v28.3M191.5 250.1h93M191.5 247h93M191.5 243.9h93M191.5 256.3h93M191.5 253.2h93M191.5 259.4h93"/>
<path d="M191.5 262.8h93M219.4 267.7v9.8M219.4 272.6h65.1M242.1 267.7v9.8M264.4 267.7v9.8"/>
</g>
<!-- layer: PROPOSED OTHER USER 1 -->
<g fill="#fefefe" stroke="#fefefe" stroke-width=".25">
<path d="M318.2 58.1l.3 .1z"/>
<path d="M317.9 59l.1 .2h-.2z"/>
<path d="M317.8 59.2l.2 .1z"/>
<path d="M317.9 59l.2 .3z"/>
<path d="M317.9 59h.3l-.1 .3z"/>
<path d="M315.6 65.2h.3z"/>
<path d="M315.9 65.2v.2z"/>
<path d="M315.6 65.4h.3l-.4 .9z"/>
<path d="M313.8 56.9h.7z"/>
<path d="M315.2 58.3h2.9l-.2 .6z"/>
<path d="M312.2 65.2h3.4v.1z"/>
<path d="M318.2 58.2v.8l.3-.8zM318.2 58.2v.8h-.3z"/>
<path d="M315.6 65.2h.3zM315.6 65.2h.3zM315.6 65.2h.3l-.3 .2zM315.6 65.4l.3-.2z"/>
<path d="M315.6 65.4l-.4 .9h.3zM315.2 66.3h.3z"/>
<path d="M313.8 56.9l1.1 .1zM313.3 57h1.6z"/>
<path d="M313.3 57h1.8zM313.2 57h1.9z"/>
<path d="M313.2 57l2.3 .1zM312.7 57.1l.5-.1 2.3 .1z"/>
<path d="M312.7 57.1l2.9 .1zM312.7 57.2h2.9z"/>
<path d="M312.7 57.2l3.5 .2-.6-.2zM312.2 57.4l.5-.2 3.5 .2z"/>
<path d="M312.2 57.4l4.8 .3-.8-.3zM311.7 57.7l.5-.3 4.8 .3z"/>
<path d="M311.7 57.7l6.3 .3-1-.3zM311.2 58l.5-.3 6.3 .3z"/>
<path d="M311.2 58l7 .1zM311.1 58.1h7.1z"/>
<path d="M314.2 58.1h4zM314.2 58.1h4z"/>
<path d="M311.1 58.1h3zM311.1 58.1h3.1z"/>
<path d="M311.1 58.1h3zM311.1 58.1h2.7z"/>
<path d="M314.3 58.1h3.9zM314.3 58.1l3.9 .1z"/>
<path d="M311.1 58.1h2.7zM311.1 58.1l2.2 .1h-2.3z"/>
<path d="M314.8 58.2l3.3 .1 .1-.1zM314.8 58.2l3.3 .1z"/>
<path d="M311 58.2l1.8 .2 .5-.2zM311 58.2l1.8 .2h-1.9z"/>
<path d="M310.9 58.4h1.9zM310.9 58.4l1.8 .1z"/>
<path d="M310.8 58.5l1.6 .1 .3-.1zM310.8 58.5l1.6 .1h-1.7z"/>
<path d="M310.7 58.6l1.3 .3 .4-.3zM310.7 58.6l1.3 .3h-1.5z"/>
<path d="M315.2 58.3l1.8 .6h.9zM317 58.9h.9l-.1 .3z"/>
<path d="M310.5 58.9h1.5zM310.4 58.9h1.6z"/>
<path d="M310.4 58.9l1.3 .4 .3-.4zM310.4 58.9l1.3 .4h-1.4z"/>
<path d="M310.3 59.3l1.2 .2 .2-.2zM310.3 59.3l1.2 .2h-1.3z"/>
<path d="M310.2 59.5l1.2 .2 .1-.2zM310.2 59.5l1.2 .2h-1.3z"/>
<path d="M310.1 59.7l1.1 .3 .2-.3zM310.1 59.7l1.1 .3h-1.2z"/>
<path d="M310 60l1.2 .2v-.2zM310 60l1.2 .2h-1.3z"/>
<path d="M309.9 60.2l1.2 .4 .1-.4zM309.9 60.2l1.2 .4h-1.3z"/>
<path d="M309.8 60.6h1.3zM309.8 60.6h1.3z"/>
<path d="M309.8 60.6l1.2 .5 .1-.5zM309.8 60.6l1.2 .5h-1.2z"/>
<path d="M309.8 61.1l1.2 .1zM309.8 61.1l1.2 .1z"/>
<path d="M309.8 61.2l1.2 .4v-.4zM309.8 61.2l1.2 .4h-1.2z"/>
<path d="M309.8 61.6l1.3 .2-.1-.2zM309.8 61.6l1.3 .2h-1.3z"/>
<path d="M309.8 61.8l1.3 .3v-.3zM309.8 61.8l1.3 .3h-1.2z"/>
<path d="M309.9 62.1l1.3 .3-.1-.3zM309.9 62.1l1.3 .3h-1.2z"/>
<path d="M310 62.4l1.3 .2-.1-.2zM310 62.4l1.3 .2h-1.3z"/>
<path d="M310 62.6l1.5 .3-.2-.3zM310 62.6l1.5 .3h-1.4z"/>
<path d="M310.1 62.9l1.4 .1zM310.1 62.9l1.4 .1z"/>
<path d="M310.2 63l1.6 .4-.3-.4zM310.2 63l1.6 .4h-1.4z"/>
<path d="M310.4 63.4l1.5 .1zM310.4 63.4l1.5 .1z"/>
<path d="M310.4 63.5l1.8 .2-.3-.2zM310.4 63.5l1.8 .2h-1.6z"/>
<path d="M310.6 63.7l2 .3-.4-.3zM310.6 63.7l2 .3h-1.9z"/>
<path d="M310.7 64h1.9zM310.7 64h1.9z"/>
<path d="M310.8 64l2.3 .2-.5-.2zM310.8 64l2.3 .2h-2.1z"/>
<path d="M311 64.2l2.6 .2-.5-.2zM311 64.2l2.6 .2h-2.5z"/>
<path d="M311.1 64.4l3.5 .4-1-.4zM311.1 64.4l3.5 .4h-3z"/>
<path d="M311.6 64.8l3.9 .3-.9-.3zM311.6 64.8l3.9 .3h-3.4z"/>
<path d="M312.1 65.1l3.5 .1zM312.1 65.1l3.5 .1z"/>
<path d="M312.2 65.2l.4 .1h3zM312.6 65.3h3l-.4 1z"/>
</g>
<g fill="#000" stroke="#000" stroke-width=".25">
<path d="M304.3 49.9l1.2-.2-.2 .2zM304.3 49.9l.3 1.2 .7-1.2z"/>
<path d="M317.9 47.3l1.2-.2v.2zM317.9 47.3l1.4 .9-.2-.9z"/>
</g>
<!-- layer: ANTENNAS DISHES -->
<path d="M265.5 143l-.3 .8" fill="none" stroke="#fff" stroke-width=".25"/>
<path d="M265.5 143l3.3 1.2-.3 .8zM265.5 143l-.3 .8 3.3 1.2z" fill="#fff" stroke="#fff" stroke-width=".25"/>
<!-- layer: TEXT AND DIMENSIONS -->
<path d="M283.2 171.6l.3 .1-.5 .9z" fill="#000" stroke="#000" stroke-width=".25"/>
<!-- layer: PROPOSED OTHER USER 1 -->
<path d="M314.1 58.1a3.1 3.1 0 0 0-3.1 3.2 3.1 3.1 0 0 0 3.2 3.1" fill="none" stroke="#fefefe" stroke-width=".25"/>
<!-- layer: 0 -->
<g fill="#000" stroke="#000" stroke-width=".25">
<path d="M8.9 9.3l.2 .1h401.6zM8.9 9.3h402l-.2 .1z"/>
<path d="M404.4 9.3l.3 .1zM404.4 9.3l.3 .1-.3 278.6zM404.7 9.4l-.3 278.6 .3-.1zM404.4 288l.3-.1z"/>
<path d="M404.6 9.3l.1 .1h6zM404.6 9.3h6.3l-.2 .1z"/>
<path d="M410.7 9.4v278.5l.2-278.6zM410.9 9.3v278.7l-.2-.1z"/>
<path d="M410.7 9.4v278.5l.2-278.6zM410.9 9.3v278.7l-.2-.1z"/>
<path d="M404.4 91l.3 .3 6.2-.3zM404.7 91.3l6.2-.3-.2 .3zM410.9 91l-.2 .3z"/>
<path d="M404.4 91l.3 114v-113.7zM404.4 91l.3 114-.3 .3z"/>
<path d="M405.5 98.6l1 9.8v-9.8zM405.5 98.6l1 9.8h-1z"/>
<path d="M410.9 91.1l-.2 .2 .2 113.9zM410.7 91.3l.2 113.9-.2-.2zM410.7 205l.2 .3zM404.7 205h6l.2 .3zM404.7 205l-.3 .3h6.5z"/>
<path d="M405.5 118.2l1 9.8v-9.8zM405.5 118.2l1 9.8h-1z"/>
<path d="M406.5 108.4l1 9.8v-9.8zM406.5 108.4l1 9.8h-1z"/>
<path d="M405.5 137.8l1 9.8v-9.8zM405.5 137.8l1 9.8h-1z"/>
<path d="M406.5 128l1 9.8v-9.8zM406.5 128l1 9.8h-1z"/>
<path d="M405.5 157.5l1 9.8v-9.8zM405.5 157.5l1 9.8h-1z"/>
<path d="M406.5 147.6l1 9.9v-9.9zM406.5 147.6l1 9.9h-1z"/>
<path d="M405.5 177.1l1 9.8v-9.8zM405.5 177.1l1 9.8h-1z"/>
<path d="M406.5 167.3l1 9.8v-9.8zM406.5 167.3l1 9.8h-1z"/>
<path d="M406.5 186.9l1 9.8v-9.8zM406.5 186.9l1 9.8h-1z"/>
<path d="M404.4 205l.3 .3 6.2-.3zM404.7 205.3l6.2-.3-.2 .3zM410.9 205l-.2 .3z"/>
<path d="M410.9 205.1l-.2 .2 .2 82.7zM410.7 205.3l.2 82.7-.2-.1zM410.7 287.9l.2 .1z"/>
<path d="M8.9 239.2l.2 .4zM8.9 239.2l395.5 .4h-395.3zM8.9 239.2l395.5 .4 .3-.4z"/>
<path d="M9.1 239.6h60.5l.3-.4zM8.9 239.2h61l-60.8 .4zM8.9 239.2l.2 .4z"/>
<path d="M69.9 239.6h60.6l.3-.4zM69.6 239.2h61.2l-60.9 .4zM69.6 239.2l.3 48.7v-48.3zM69.6 239.2l.3 48.7-.3 .1zM69.6 288l.3-.1z"/>
<path d="M130.8 239.6h60.5l.4-.4zM130.5 239.2h61.2l-60.9 .4zM130.5 239.2l.3 48.7v-48.3zM130.5 239.2l.3 48.7-.3 .1zM130.5 288l.3-.1z"/>
<path d="M191.7 239.6h92.6l.4-.4zM191.3 239.2h93.4l-93 .4zM191.3 239.2l.4 48.7v-48.3zM191.3 239.2l.4 48.7-.4 .1zM191.3 288l.4-.1z"/>
<path d="M284.7 239.6h63.6l.3-.4zM284.3 239.2h64.3l-63.9 .4zM284.3 239.2l.4 48.7v-48.3zM284.3 239.2l.4 48.7-.4 .1zM284.3 288l.4-.1z"/>
<path d="M404.7 239.2l-.3 .4 .3 48.4zM404.4 239.6l.3 48.4-.3-.1zM404.4 287.9l.3 .1z"/>
<path d="M191.3 277.3l.4 .4 93-.4zM191.7 277.7l93-.4-.4 .4zM284.7 277.3l-.4 .4 .4 10.3zM284.3 277.7l.4 10.3-.4-.1zM284.3 287.9l.4 .1z"/>
<path d="M191.3 277.7h93.4l-.4-.4zM191.3 277.7l.4-.4h92.6zM191.3 267.5v10.2l.4-.4zM191.3 267.5l.4 .4v9.4zM191.3 267.5l.4 .4 93-.4zM191.7 267.9l93-.4-.4 .4zM284.7 267.5l-.4 .4 .4 9.8zM284.3 267.9l.4 9.8-.4-.4z"/>
<path d="M383.1 277.3l.3 .4 11.7-.4zM383.4 277.7l11.7-.4-.4 .4zM394.7 277.7l.4 10.3v-10.7zM394.7 277.7l.4 10.3-.4-.1zM394.7 287.9l.4 .1z"/>
<path d="M348.5 277.7h34.8v-.4zM348.5 277.3h34.8l-34.8 .4z"/>
<path d="M394.7 277.3l.4 .4 9.6-.4zM395.1 277.7l9.6-.4-.3 .4zM404.7 277.3l-.3 .4 .3 10.3zM404.4 277.7l.3 10.3-.3-.1zM404.4 287.9l.3 .1z"/>
<path d="M9.1 9.4l-.2 278.6 .2-.1zM8.9 9.3l.2 .1-.2 278.6z"/>
<path d="M9.1 239.6l-.2 48.4 .2-.1zM8.9 239.4l.2 .2-.2 48.4z"/>
<path d="M9.1 287.9l60.7 .1-.2-.1zM9.1 287.9l60.7 .1h-60.9z"/>
<path d="M69.6 287.9l.3 .1zM69.9 239.2v48.8l-.3-.1zM69.9 239.2l-.3 .4v48.3z"/>
<path d="M69.9 287.9l60.7 .1-.1-.1zM69.9 287.9l60.7 .1h-60.8z"/>
<path d="M130.5 287.9l.3 .1zM130.8 239.2v48.8l-.3-.1zM130.8 239.2l-.3 .4v48.3z"/>
<path d="M130.8 287.9l60.7 .1-.2-.1zM130.8 287.9l60.7 .1h-60.9z"/>
<path d="M191.3 287.9l.4 .1zM191.7 239.2v48.8l-.4-.1zM191.3 239.6v48.3l.4-48.7z"/>
<path d="M191.7 287.9l92.8 .1-.2-.1zM191.7 287.9l92.8 .1h-93z"/>
<path d="M284.3 287.9l.4 .1zM284.7 239.2v48.8l-.4-.1zM284.7 239.2l-.4 .4v48.3z"/>
<path d="M191.5 288h93l-.2-.1zM191.5 288l.2-.1h92.6zM191.3 288l.4-.1zM191.7 277.7v10.2l-.4 .1zM191.3 277.3v10.7l.4-10.3z"/>
<path d="M284.7 287.9l63.8 .1-.2-.1zM284.7 287.9l63.8 .1h-64z"/>
<path d="M348.3 287.9l.3 .1zM348.6 239.2v48.8l-.3-.1zM348.6 239.2l-.3 .4v48.3z"/>
<path d="M383.3 288h11.6l-.2-.1zM383.4 287.9h11.3l-11.4 .1zM383.1 288l.3-.1zM383.4 277.7v10.2l-.3 .1zM383.1 277.3v10.7l.3-10.3z"/>
<path d="M8.9 288h395.7l-.2-.1zM8.9 288l.2-.1h395.3zM8.9 239.4v48.6l.2-.1zM8.9 239.4l.2 .2v48.3z"/>
<path d="M394.9 288h9.7l-.2-.1zM394.9 288l.2-.1h9.3zM394.7 288l.4-.1zM395.1 277.7v10.2l-.4 .1zM394.7 277.3v10.7l.4-10.3z"/>
<path d="M9.1 287.9l401.8 .1-.2-.1zM9.1 287.9l401.8 .1h-402z"/>
<path d="M404.7 287.9l6.2 .1-.2-.1zM404.7 287.9l6.2 .1h-6.3z"/>
<path d="M404.6 288h6.3l-.2-.1zM404.7 287.9h6l-6.1 .1zM404.4 288l.3-.1zM404.7 205.3v82.6l-.3 .1zM404.4 205v83l.3-82.7z"/>
</g>
<g font-size="4.2">
<text x="28.2" y="52.8">A</text>
<text x="169.8" y="52.8">A</text>
<text x="81.8" y="170.7">DETAIL G -Tx ANTENNA MOUNT</text>
<text x="82" y="175.8">Scale 1:10</text>
<text x="293" y="197.1">VIEW ON A-A</text>
<text x="292.8" y="202.2">Scale 1:10</text>
<text x="287.5" y="252.5">ANTENNA MOUNT</text>
<text x="351.5" y="254">ADJACENT A4061</text>
<text x="287.2" y="262.5">DETAIL G</text>
<text x="351.1" y="259.1">NORTH OF NANT-Y-MOEL</text>
<text x="351.1" y="264.1">RHONDDA CYNON TAFF</text>
<text x="351.2" y="269.2">CF32 7PB</text>
<text x="351.6" y="285.7">141296</text>
<text x="385.6" y="285.7">203</text>
<text x="397.7" y="285.7">01</text>
</g>
<g font-size="3.9">
<text x="92.4" y="99.6">07</text>
<text x="91.2" y="117.3">06</text>
<text x="166.5" y="116.8">05</text>
</g>
<g font-size="3.5">
<text x="409" y="89.4" transform="rotate(-90 409 89.4)">ALL SCALES AS SHOWN WHEN PRINTED AT A3</text>
<text x="409" y="286.3" transform="rotate(-90 409 286.3)">ALL SCALES AS SHOWN WHEN PRINTED AT A3</text>
</g>
<g font-size="2.8">
<text x="222" y="177.2">PROPOSED LOG PERIODIC Tx ANTENNA @ 13.5m MEAN 200°</text>
<text x="271.1" y="266.3">BY</text>
<text x="276.4" y="266.3">DATE</text>
<text x="233.9" y="271.1">AM</text>
<text x="259" y="271.1">MP</text>
<text x="279.3" y="271.1">JBT</text>
</g>
<g font-size="2.5">
<text x="194.7" y="262">01</text>
<text x="227.5" y="262">FIRST ISSUE</text>
<text x="193.3" y="266.2">REV</text>
<text x="232.6" y="266.2">REV</text>
<text x="192" y="275">WHEN PRINTED AT A3</text>
<text x="194.2" y="272">SCALE AS SHOWN</text>
<text x="193.3" y="280.3">ALL DIMENSIONS IN mm UNLESS OTHERWISE STATED.</text>
<text x="193.2" y="286.3">OTHER RELEVANT DRAWINGS.</text>
<text x="193.3" y="283.3">THIS DRAWING TO BE READ IN CONJUNCTION WITH</text>
</g>
<g font-size="2.1">
<text x="409.9" y="101" transform="rotate(-90 409.9 101)">10cm</text>
<text x="409.9" y="109.6" transform="rotate(-90 409.9 109.6)">9cm</text>
<text x="409.9" y="119.5" transform="rotate(-90 409.9 119.5)">8cm</text>
<text x="409.9" y="129.3" transform="rotate(-90 409.9 129.3)">7cm</text>
<text x="409.9" y="139.1" transform="rotate(-90 409.9 139.1)">6cm</text>
<text x="409.9" y="148.9" transform="rotate(-90 409.9 148.9)">5cm</text>
<text x="409.9" y="158.6" transform="rotate(-90 409.9 158.6)">4cm</text>
<text x="409.9" y="168.6" transform="rotate(-90 409.9 168.6)">3cm</text>
<text x="409.9" y="178.3" transform="rotate(-90 409.9 178.3)">2cm</text>
<text x="409.9" y="188.3" transform="rotate(-90 409.9 188.3)">1cm</text>
<text x="409.9" y="198" transform="rotate(-90 409.9 198)">0cm</text>
<text x="287.3" y="243.9">TITLE</text>
<text x="351.2" y="243.9">SITE ADDRESS</text>
<text x="270.6" y="262.7">TT</text>
<text x="276" y="262.3">15/05/19</text>
<text x="220.8" y="271.1">DRAWN</text>
<text x="243.5" y="271.1">CHECKED</text>
<text x="265.9" y="271.1">APPROVED</text>
<text x="219.7" y="276.9">DATE</text>
<text x="227.1" y="276.9">15/05/19</text>
<text x="242.5" y="276.9">DATE</text>
<text x="249.8" y="276.9">15/05/19</text>
<text x="264.7" y="276.9">DATE</text>
<text x="272" y="276.9">15/05/19</text>
<text x="352.1" y="281.6">ARQIVA REF.</text>
<text x="384.8" y="281.6">DRG No.</text>
<text x="397.5" y="281.6">REV</text>
</g>
</svg>
